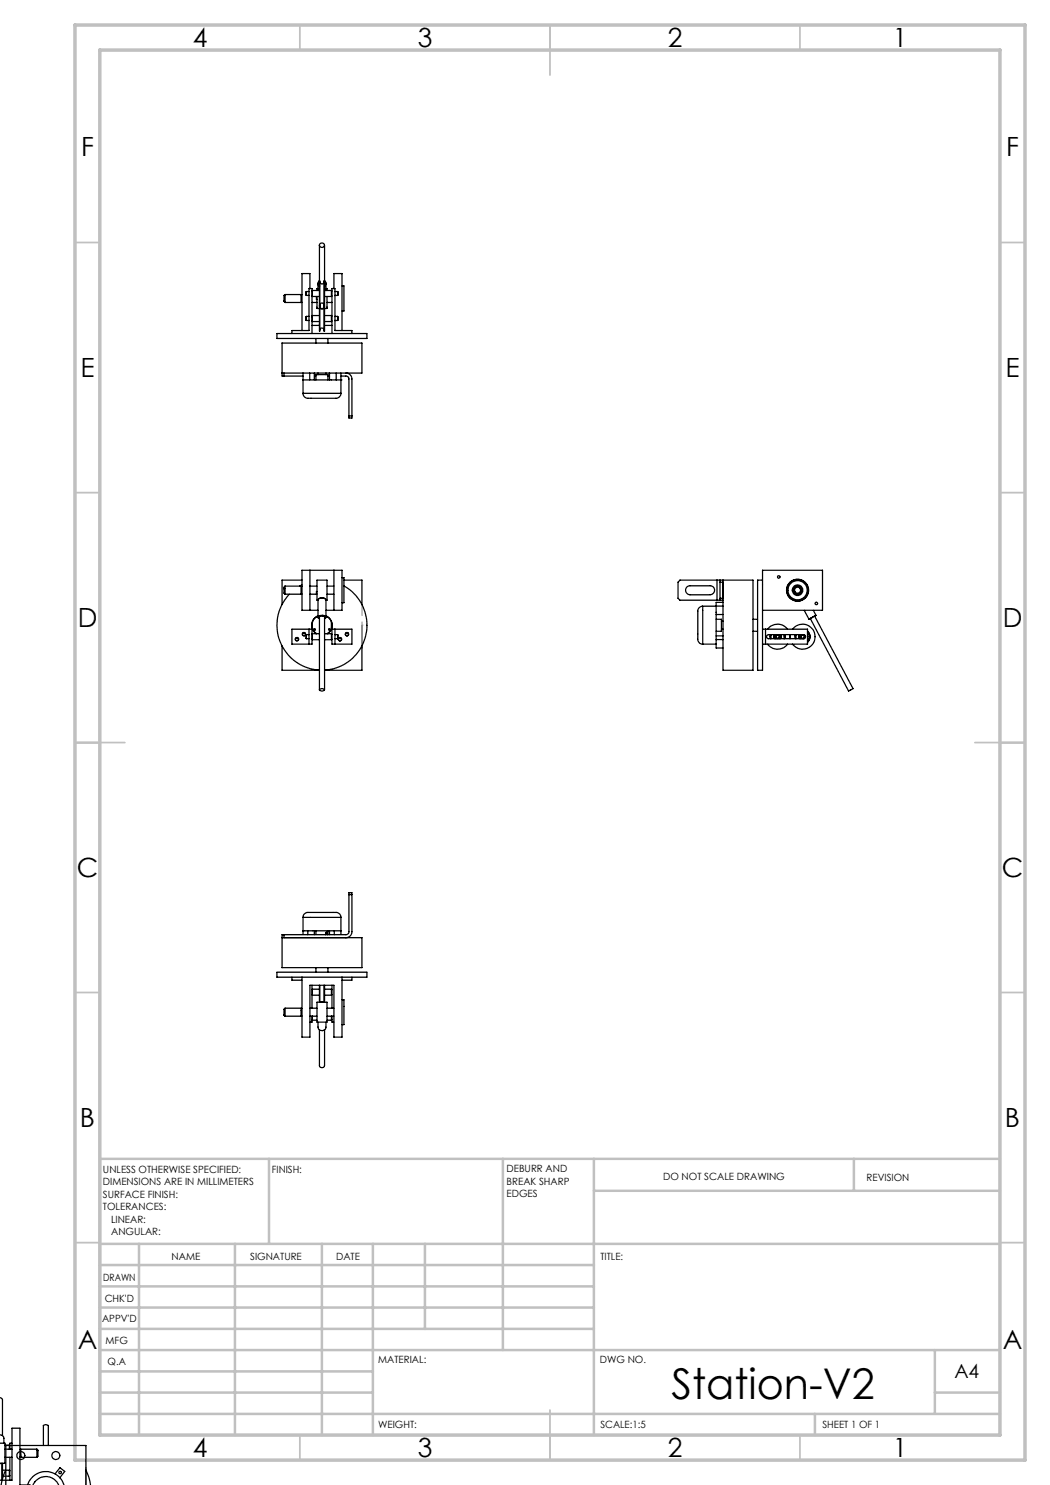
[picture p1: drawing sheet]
<svg xmlns="http://www.w3.org/2000/svg" width="210mm" height="297mm" viewBox="0 0 210 297" stroke-linecap="round" stroke-linejoin="round" font-family="sans-serif">
<path d="M72.4 125.1v4.5zM17.2 293.5v3.6z" fill="none" stroke="#808080" stroke-width=".25"/>
<g fill="none" stroke="#c0c0c0" stroke-width=".35">
<path d="M60 5v5M110 5v10M160 5v5M15 48.5h5M200 48.5h5M15 98.5h5M200 98.5h5M15 148.5h10M195 148.5h10M15 198.5h5M200 198.5h5M15 248.5h5"/>
<path d="M200 248.5h5M60 287v5M110 282v10M160 287v5"/>
</g>
<g fill="none" stroke="#c0c0c0" stroke-width=".5">
<path d="M53.8 231.8v17M100.6 231.8v38.2M118.8 231.8v55.2M118.8 238.2h81.2M170.8 231.8v6.4M200 231.8h-180v55.2M20 248.8h180M20 257.3h98.8M20 253h98.8M27.8 248.8v38.2M47 248.8v38.2M64.4 248.8v38.2"/>
<path d="M74.6 248.8v38.2M85 248.8v17M20 265.8h98.8M20 261.5h98.8M20 278.5h54.6M20 274.3h54.6M20 270h180M187 278.5h13M187 270v12.8M20 282.8h180M163 282.8v4.2"/>
</g>
<path d="M15 5h190v287h-190zM20 10h180v277h-180z" fill="none" stroke="#c0c0c0" stroke-width=".7"/>
<path d="M66.2 125.9v-1.8M72.4 125h.1" fill="none" stroke="#808080" stroke-width=".2" stroke-dasharray="15.2 1.3 1.3 1.3"/>
<path d="M72.4 129.1v-8.2M17.2 294v3.1" fill="none" stroke="#808080" stroke-width=".2" stroke-dasharray="15.2 1.3 1.3 1.3" stroke-dashoffset="13"/>
<g fill="none" stroke="#000" stroke-width=".25">
<path d="M57 58.9v1.5M57 58.9l-.2 .2v1.1M57 58.9h3.2v1.6h-3.2M60.2 58.9h.2M61.3 58.3v.8M61.3 58.3h.5M61.3 59.1h.5M62 57.7v-3h-1.6v11.4M62.4 59.2l.1 .1M62.5 58.1v1.2M62.5 58.1h1.4M62.5 59.3h1.4"/>
<path d="M62.5 58.1l-.1 .1M63.3 59.3v.6h.1M63.4 59.3v2.4h.5M63.6 57.7h-.2v.4M63.6 56.7v1.4M63.9 56.2a.62 .62 0 0 0 0 1v.1M63.9 56.2v5M63.9 56.2l.1 5M63.9 56.4l-.1 .3 .1 .3M63.9 56.2a.7 .7 0 0 0 0 1.1M63.9 49v7.2M64 56.4a.42 .42 0 0 0 .4 .4 .42 .42 0 0 0 .4-.4"/>
<path d="M64.9 56.2h-.1v5M64.9 56.2v5M64.9 56.2a.64 .64 0 0 1 0 1M64.9 56.2a.69 .69 0 0 1 0 1.1M64.9 56.4v.6M64.9 49v7.2M64.9 58.1h1.4M64.9 59.3h1.4M65.2 57.7h.2v.4M65.2 56.7v1.4M65.4 59.3v2.4h-.5M66.3 58.1v1.2"/>
<path d="M66.3 58.1l.1 .1M66.4 59.2l-.1 .1M66.8 57.7v-3h1.6v11.4M67 58.3h.5M67 59.1h.5M67.5 58.3v.8M68.4 57.2h.4v5h-.4M55.4 66.7h18v1h-18zM56.4 74.6h16v-6h-16v6.6h4.2M56.8 60.2l.2 .3M56.8 74.6v.6M56.8 60.2l.2 .2"/>
<path d="M57 60.4v.1M58.4 66.7v-.6h3.4v-8.4h.6v9M60.2 60.5h.2M60.6 78.7a1.17 1.17 0 0 0 1.6 1h4.8a1.02 1.02 0 0 0 1.2-1M60.6 76h7.6M60.6 78.7h7.6M60.6 74.6v4.1M61.3 63.3v.8M61.3 63.3h.5M61.3 64.1h.5M61.9 74.6v1.4M62.4 64.2l.1 .1"/>
<path d="M62.4 60.5h1M62.4 65.1h1.5M62.5 63.1v1.2M62.5 63.1h1.4M62.5 64.3h1.4M62.5 63.1l-.1 .1M62.9 75.2h.3M62.9 74.6v1.4M63.2 76v-1.1h2.4v1.1M63.2 67.7v.9M63.6 74.6v.3M63.9 61.2v5l.1-5"/>
<path d="M63.9 61.2h.1M64 61.4a.42 .42 0 0 0 .4 .4 .42 .42 0 0 0 .4-.4M64 66a.42 .42 0 0 1 .4-.4 .42 .42 0 0 1 .4 .4M64 61a.42 .42 0 0 1 .4-.4 .42 .42 0 0 1 .4 .4M64.1 61.7h.6M64.8 61.2v5h.1v-5M64.8 61.2h.1M64.9 63.1h1.4M64.9 64.3h1.4M64.9 65.1h1.5M65.2 74.6v.3M65.4 60.5h1"/>
<path d="M65.6 67.7v.9M65.6 75.2h.3M65.9 74.6v1.4M66.3 63.1v1.2M66.3 63.1l.1 .1M66.4 66.7v-9h.6v8.4h3.4v.6M66.4 64.2l-.1 .1M67 63.3h.5M67 64.1h.5M67.2 74.6v1.4M67.5 63.3v.8M68.2 76h.1"/>
<path d="M68.2 74.6v4.1M69.2 74.6a1.19 1.19 0 0 1 1.2 1.2v7.8h-.6v-7.8a.6 .6 0 0 0-.6-.6h-1M69.8 83.2h.6M56.8 117.8v.8l.2 .2M57 117.2h3.2v1.6h-3.2M57 117.7v1.1M57 117.2v.5M57 117.2l-.2 .2v.4M57 117.7l-.2 .1M57.9 118.8a9 9 0 0 0-1.9 9.6 9 9 0 0 0 7.9 5.6M60.2 118.8h.2M60.2 117.3h.2"/>
<path d="M60.4 117l-.5 .2M60.4 116h-4v4.9M62 117.2h1.4M62 114v8.1M63.3 118.8h.1M63.4 118.3h-.1v.5h-1.3M64.5 119.6l.7 .3v3.5M64.5 119.6h-.2a.64 .64 0 0 0-.7 .4v3.4M64.5 119.6l-.8 .2M64.5 119.6h.1M64.5 119.6l.6 .2M65.4 118.8h1.4"/>
<path d="M65.4 117.2h1.4M66.8 114v8.1M68.4 115.5h.4v5h-.4M68.8 117.2a9 9 0 0 1 4.4 9.9 9 9 0 0 1-8.3 6.9M68.8 116h3.6v4.9M137.4 117.4l.4-.2h4.2a.9 .9 0 0 1 .9 .9 .9 .9 0 0 1-.9 .9h-4a.92 .92 0 0 1-.8-.6 .92 .92 0 0 1 .2-1zM143.4 116h.6M143.4 116h-7.4l-.4 .4v3.3l.4 .3h7.4M143.4 116v4M144 116h6.6v18.1h-6v-18.1M144 116.4h.6M144 119.7h.6"/>
<path d="M144 116v4M152.5 116h-1v18.1h1v-20.1h12v8.1h-12M159 118.3l-.2 .1M160.1 117.8a.6 .6 0 0 0-.9-.3 .6 .6 0 0 0-.2 .8M160.1 117.8a.6 .6 0 0 1-.3 .8 .6 .6 0 0 1-.8-.3M160.2 117.7a.8 .8 0 0 0-1.1-.4 .8 .8 0 0 0-.3 1.1M160.2 117.7a.8 .8 0 0 1-.3 1 .8 .8 0 0 1-1.1-.3M160.2 117.7l-.1 .1M56.4 129.1v5h7.5M58.4 125.8h4v3h-4zM61.3 126.9v.8M61.3 127.7h.5"/>
<path d="M61.3 126.9h.5M61.8 125.8v3M62.4 127.8l.1 .1M62.5 126.7v1.2M62.5 126.7l-.1 .2M62.5 126.7h1.4M62.5 127.9h1.4M63.6 123.2a2.06 2.06 0 0 0-.3 3.5M63.6 120h-.2v-4h2v4h-.2M63.6 123.2a1.99 1.99 0 0 0-.3 3.5M63.6 122.1h-3.2v-8.1h8v8.1h-3.2M63.9 123.6a.31 .31 0 0 1 0-.4 .31 .31 0 0 1 .4 0 .44 .44 0 0 1 .6 .4"/>
<path d="M63.9 123.3v14.7M63.9 137.9l.3-.1a.41 .41 0 0 1 .6 .3l-.3 .1a.36 .36 0 0 1-.6-.3zM64.5 123.1h-.1a.53 .53 0 0 0-.7 .5l.2 .2M64.5 123.1a.57 .57 0 0 0-.9 .5h.1M64.5 123.1a.4 .4 0 0 1 .5 0 .4 .4 0 0 1 .1 .5M64.5 123.1a.39 .39 0 0 1 .5 .1 .39 .39 0 0 1 .1 .4l-.2 .2M64.5 123.1h.1M64.9 126.7h1.4M64.9 127.9h1.4M64.9 123.3v14.7M65.2 123.2a2.06 2.06 0 0 1 .3 3.5M65.2 123.2a1.99 1.99 0 0 1 .2 3.5"/>
<path d="M66.3 126.7v1.2M66.3 126.7l.1 .2M66.4 125.8h4v3h-4zM66.4 127.8l-.1 .1M67 127.7h.5M67 126.9h.5M67 125.8v3M67.5 126.9v.8M72.4 129.1v5h-7.5M140.5 121.2a1.17 1.17 0 0 0-.9 1.6v4.8a1.02 1.02 0 0 0 .9 1.2M140.5 121.2v7.6M140.5 121.2h2.7"/>
<path d="M140.5 128.8h2.7M143.2 123.9h1.1v2.4h-1.1M143.2 128.8v.8h1.4M143.2 121.2h1.4M143.2 122.9h1.4M143.2 127.2h1.4M143.2 127.9h1.4M143.4 120h.6M144 120h.6M144.3 125.8h.3M144.3 124.2h.3M144.6 120.5h-1.4v8.3"/>
<path d="M150.6 123.9h.9M150.6 126.3h.9M152.5 125.8h9v3h-9M153.1 125.8v3M153.4 127.1l.3-.2h7a.41 .41 0 0 1 .4 .4 .41 .41 0 0 1-.4 .4h-7a.4 .4 0 0 1-.3-.2 .4 .4 0 0 1 0-.4zM153.5 128.8a2.45 2.45 0 0 0 4 0M153.5 125.8a2.5 2.5 0 0 1 4 0M154.1 126.9v.8M154.3 126.9v.8M154.8 126.9l-.1 .4 .1 .4M155 126.9l-.1 .4 .1 .4M155.1 126.9l-.2 .4 .2 .4"/>
<path d="M155.2 126.9a.49 .49 0 0 0 0 .8M155.8 126.9l.2 .4-.2 .4M156 126.9l.1 .3-.1 .5M156 126.9l.1 .4-.1 .4M156.2 126.9l.1 .3-.1 .5M156.8 126.9v.8M156.9 126.9v.8M157 126.9v.8M158 126.9v.8M158.5 125.8a2.51 2.51 0 0 1 3.7-.3 2.51 2.51 0 0 1 0 3.7 2.51 2.51 0 0 1-3.7-.4M159.1 126.9v.8M159.2 126.9v.8"/>
<path d="M159.8 126.9l-.1 .4 .1 .4M160 126.9l-.1 .4 .1 .4M160.1 126.9l-.2 .4 .2 .4M160.2 126.9a.55 .55 0 0 0 0 .8M160.8 127a.52 .52 0 0 1 0 .7M160.8 122.1l1 1.7M161.5 126.5a1.33 1.33 0 0 1 0 1.7M161.5 126.2a1.5 1.5 0 0 1 0 2.2M161.5 126.3a1.45 1.45 0 0 1 0 2.1M161.8 123.8h.1M162.7 122.1l.5 1M162.9 123.3l7.7 14.4-.9 .5-7.6-14.5"/>
<path d="M163.2 123.1l-1.4 .7M69.8 178.9h.6M56.4 187.5h16v6h-16v-6.6h12.8a.6 .6 0 0 0 .6-.6v-7.8h.6v7.8a1.19 1.19 0 0 1-1.2 1.2M56.8 186.9v.6M58.4 195.4v.6h2M60.4 195.4h-5v-1h18v1h-5M60.4 195.4v12h1.6v-10.3h4.8v10.3h1.6v-12M60.4 195.4h8M60.6 183.5a1.29 1.29 0 0 1 1.8-1h1.6a10.3 10.3 0 0 1 3.7 .2l.4 .4 .1 .4M60.6 186.2h.1M60.6 186.2h7.6M60.6 183.5h7.6"/>
<path d="M60.6 183.5v3.4M61.6 186.2v.7M62.4 197.1v4.5M62.4 198.9l.1 .1M62.5 197.8v1.2M62.5 197.8h1.4M62.5 199h1.4M62.5 197.8l-.1 .1M62.9 186.2v.7M63.2 186.2v.7M63.2 193.5v.9M63.9 197.1v3.3"/>
<path d="M64 197.1v3.3M64.8 197.1v3.3M64.9 197.1v3.3M64.9 197.8h1.4M64.9 199h1.4M65.2 186.6v.1M65.2 186.7v.2M65.2 186.7h.3M65.5 186.7a.18 .18 0 0 0-.1-.3 .18 .18 0 0 0-.2 .1l-.1 .4M65.5 186.7v.2M65.6 186.2v.7M65.6 193.5v.9"/>
<path d="M65.9 186.2v.7M66.3 197.8v1.2M66.3 197.8l.1 .1M66.4 197.1v4.5M66.4 198.9l-.1 .1M66.9 186.2v.7M68.2 183.5v3.4M68.4 200h.4v4.9h-.4M70.4 195.4v.6h-2M56.8 203l.2 .2M57 201.6h3.2v1.6h-3.2M57 203.2h.1"/>
<path d="M57 201.6v1.6M57 201.6l-.2 .3v1.1M60.2 203.2h.2M60.2 201.7h.2M62 203.2h1.4M62 201.6h1.4M62.4 203.2v1.2h-.4M62.4 203.9l.1 .1M62.5 203.2v.8M62.5 204h.9M63.4 200.4h2v4h-2zM63.6 204.4v1a.8 .8 0 0 0 .8 .7 .8 .8 0 0 0 .8-.7v-1"/>
<path d="M63.9 205.9v7.2a.52 .52 0 0 0 .5 .4 .52 .52 0 0 0 .5-.4v-7.2M64.1 200.4l.2-.1 .4 .1M65.4 204h.9M65.4 203.2h1.4M65.4 201.6h1.4M66.3 203.2v.8M66.4 203.2v1.2h.4M66.4 203.9l-.1 .1M-.1 279.5l.5 .2 .1 .2v7.2M-.1 288.6h1.1v4.1h-1.1M-.1 287a.72 .72 0 0 1 .9 .7v.9M0 296h2.4v-10.4h1.6v11.5"/>
<path d="M.2 292.7h-.3M.4 292.7v3.3M.5 292.7v3.3M.5 295.2h1.4M.5 294h1.4M1 289h.9M1 289.8h1.4M1 291.5h1.4M1.2 294l-.6 1.5-.4 1.6M1.2 297.1v-8h16v8M1.9 294v1.2M1.9 289v.8"/>
<path d="M1.9 294l.1 .1M1.9 289l.1 .1M2 295.1l-.1 .1M2 291.5v4.5M2.4 288.6h-.4v1.2M4 291.4h.2M4 297l2 .1M4.2 289.8v1.7h3.2M5.5 297.1a3.8 3.8 0 0 1 3.7-2.8 3.8 3.8 0 0 1 3.6 2.8M6.6 297.1a2.78 2.78 0 0 1 2.6-1.8 2.78 2.78 0 0 1 2.6 1.8M7.4 289.8v.1M7.4 289.9v1.6"/>
<path d="M7.4 289.8l-3.4 .1M7.4 289.8l.2 .3M7.4 289.9l.2 .2M7.6 290.1v1.1l-.2 .3M8.7 289.1v-4l.4-.2 .6 .2v4M11 294.8l1-1.3 .9 .8-.9 1.3M17.2 294l.6 1.5 .3 1.6"/>
<circle cx="64.4" cy="49.1" r=".47"/>
<circle cx="155.7" cy="115.4" r=".25"/>
<circle cx="159.5" cy="118" r=".85"/>
<circle cx="159.5" cy="118" r="1.92"/>
<circle cx="159.5" cy="118.1" r="2.14"/>
<circle cx="159.5" cy="118" r="2.19"/>
<circle cx="159.5" cy="118" r="1.06"/>
<circle cx="59.4" cy="127.8" r=".35"/>
<circle cx="59.4" cy="127.8" r=".3"/>
<circle cx="60.8" cy="126.8" r=".34"/>
<circle cx="60.8" cy="126.8" r=".3"/>
<circle cx="62.9" cy="125.9" r=".17"/>
<circle cx="65.9" cy="125.9" r=".16"/>
<circle cx="68" cy="127.8" r=".3"/>
<circle cx="68" cy="127.8" r=".35"/>
<circle cx="69.4" cy="126.8" r=".34"/>
<circle cx="69.4" cy="126.9" r=".31"/>
<circle cx="155.5" cy="127.3" r=".32"/>
<circle cx="155.5" cy="127.3" r=".39"/>
<circle cx="160.5" cy="127.3" r=".41"/>
<circle cx="160.5" cy="127.3" r=".31"/>
<circle cx="163.3" cy="120.7" r=".25"/>
<circle cx="4.2" cy="291.1" r=".8"/>
<circle cx="11.2" cy="291.1" r=".79"/>
<circle cx="12" cy="294.5" r=".25"/>
</g>
<text font-size="8.5" x="134.3" y="279.7">Station-V2</text>
<g font-size="5.3">
<text x="38.5" y="9.5">4</text>
<text x="83.5" y="9.5">3</text>
<text x="133.6" y="9.5">2</text>
<text x="178.6" y="9.5">1</text>
<text x="16.2" y="31.2">F</text>
<text x="201.2" y="31.2">F</text>
<text x="16.1" y="75.5">E</text>
<text x="201.1" y="75.5">E</text>
<text x="15.5" y="125.5">D</text>
<text x="200.5" y="125.5">D</text>
<text x="15.4" y="175.5">C</text>
<text x="200.4" y="175.5">C</text>
<text x="16" y="225.5">B</text>
<text x="201" y="225.5">B</text>
<text x="15.5" y="269.7">A</text>
<text x="200.5" y="269.7">A</text>
<text x="38.5" y="291.5">4</text>
<text x="83.5" y="291.5">3</text>
<text x="133.6" y="291.5">2</text>
<text x="178.6" y="291.5">1</text>
</g>
<text font-size="3.9" x="190.9" y="275.5">A4</text>
<g font-size="2">
<text x="20.6" y="234.6">UNLESS OTHERWISE SPECIFIED:</text>
<text x="20.6" y="237.1">DIMENSIONS ARE IN MILLIMETERS</text>
<text x="20.6" y="239.6">SURFACE FINISH:</text>
<text x="54.4" y="234.6">FINISH:</text>
<text x="101.3" y="234.5">DEBURR AND</text>
<text x="101.3" y="237">BREAK SHARP</text>
<text x="101.3" y="239.5">EDGES</text>
<text x="132.6" y="236">DO NOT SCALE DRAWING</text>
<text x="173.3" y="236.2">REVISION</text>
<text x="20.6" y="242.1">TOLERANCES:</text>
<text x="22.2" y="244.6">LINEAR:</text>
<text x="22.2" y="247.1">ANGULAR:</text>
<text x="34.3" y="252">NAME</text>
<text x="50" y="251.9">SIGNATURE</text>
<text x="67.2" y="251.9">DATE</text>
<text x="120.1" y="251.9">TITLE:</text>
<text x="20.6" y="256.1">DRAWN</text>
<text x="20.9" y="260.3">CHK'D</text>
<text x="20.4" y="264.4">APPV'D</text>
<text x="21.1" y="268.8">MFG</text>
<text x="21.5" y="273">Q.A</text>
<text x="75.6" y="272.5">MATERIAL:</text>
<text x="120" y="272.5">DWG NO.</text>
<text x="75.6" y="285.5">WEIGHT:</text>
<text x="120.1" y="285.6">SCALE:1:5</text>
<text x="164.5" y="285.6">SHEET 1 OF 1</text>
</g>
</svg>
